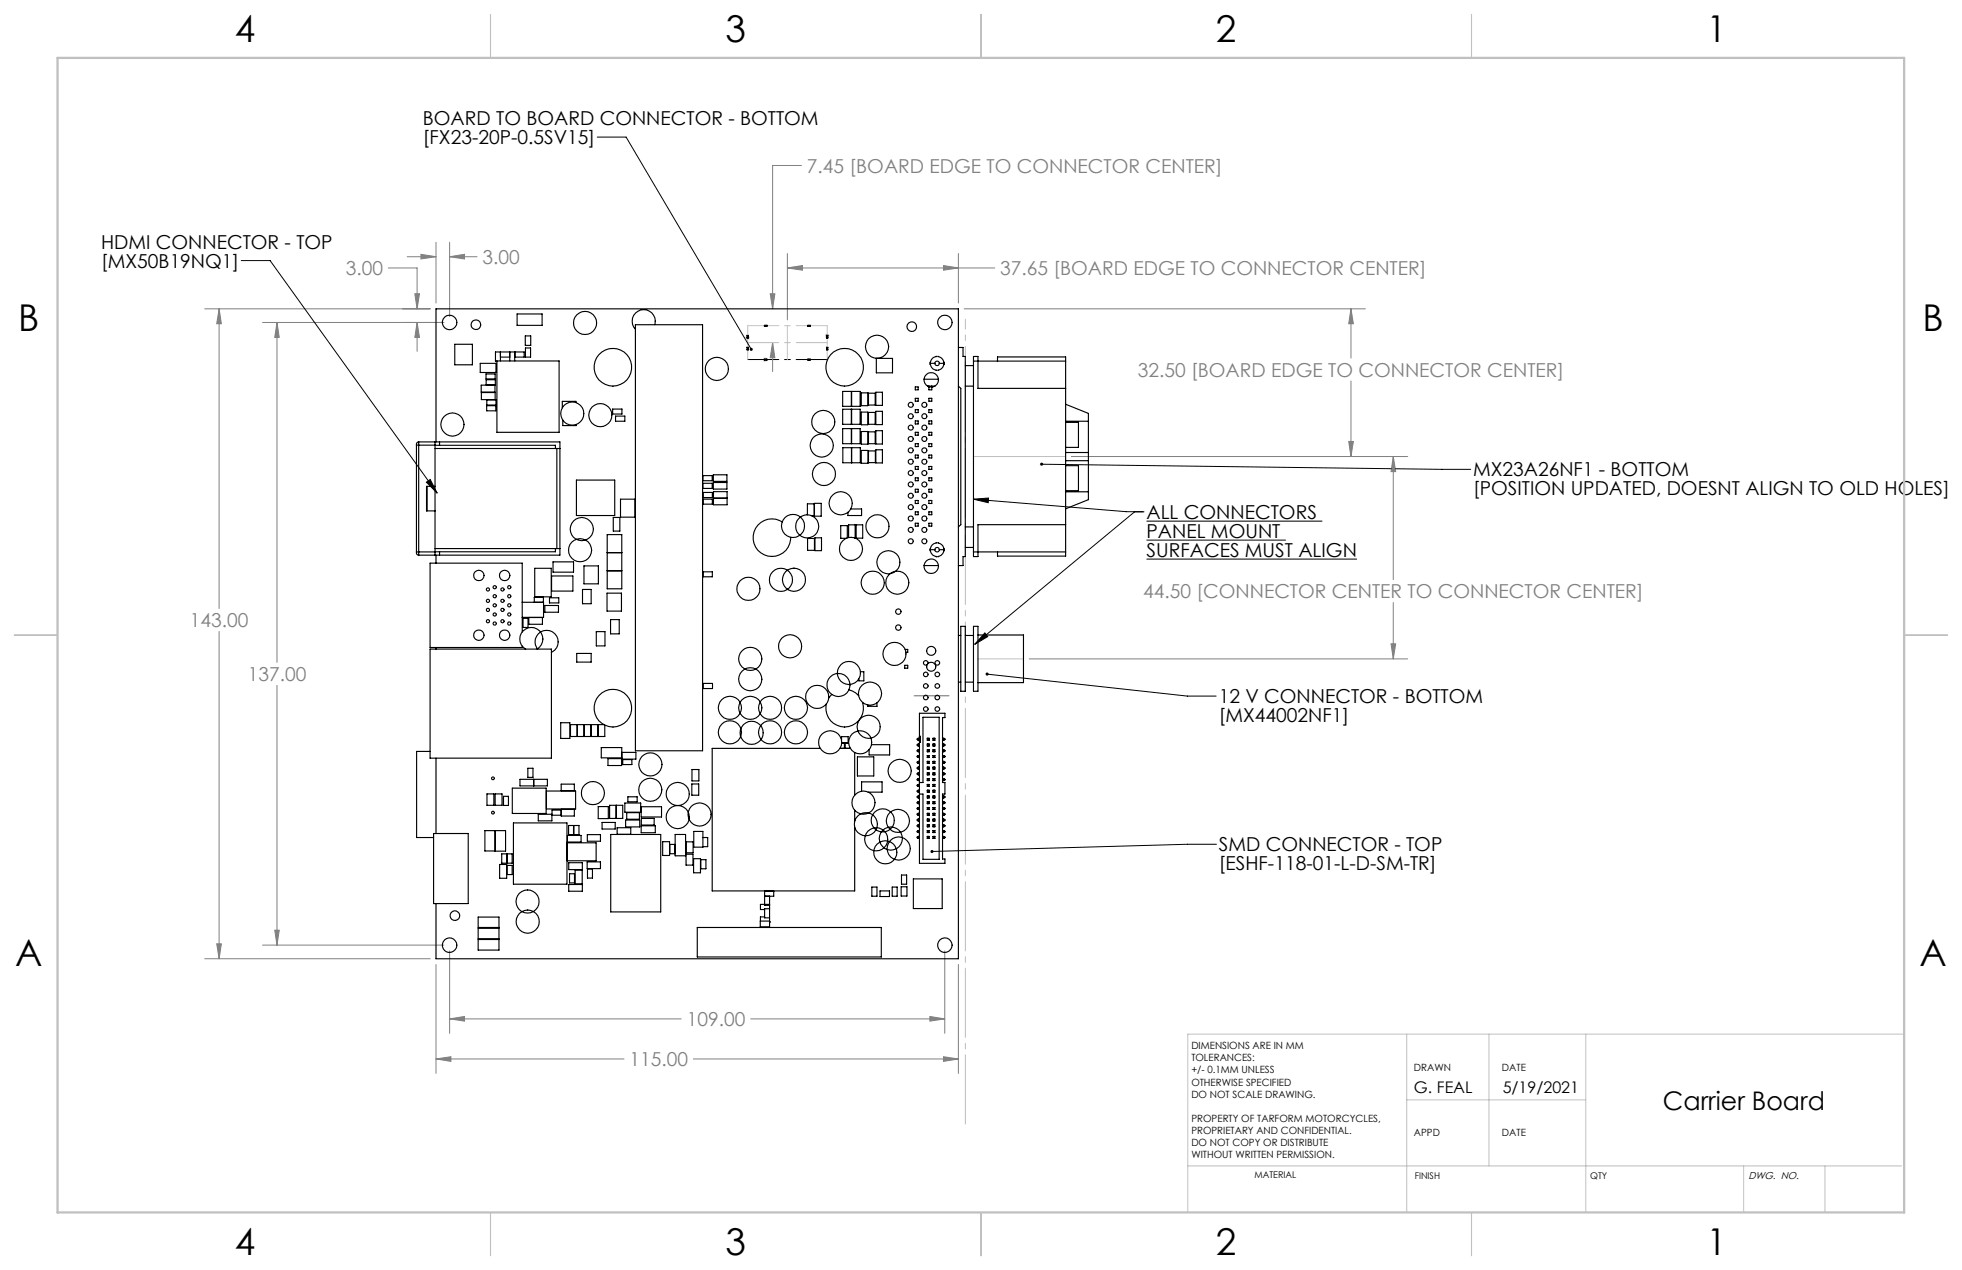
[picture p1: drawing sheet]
<svg xmlns="http://www.w3.org/2000/svg" width="432mm" height="279mm" viewBox="0 0 432 279" stroke-linecap="round" stroke-linejoin="round" font-family="sans-serif">
<g fill="none" stroke="#000" stroke-width=".22">
<path d="M131.4 30.2h6.4l27.5 46.7M53.1 57.3h6.3l36.8 51.2M93.8 106.1l.9-.6 1.5 3zM214.2 109.8l33.7 2.8h3.7M214.2 109.8l3.4-.2-.1 1zM229.2 102.1l94.5 1.2M251.8 112.6h-2.1l-35.2 29.1M252.3 114.7h38.7M252.3 118.8h30.7M216.7 139.2l.7 .9-2.9 1.6zM252.3 123h46.3M217.2 148.3l44.1 4.8h6.4"/>
<path d="M267.7 185.7h-6.3l-56.3 1.6"/>
</g>
<g fill="none" stroke="#808080" stroke-width=".22">
<path d="M176.4 36.4h-6.4v31.5M85.4 58.9h6.4v9M89.6 56.5h6.4M92.6 56l3.4 .5-3.4 .5zM96 53.3v13.4M99 53.3v16.4M99 56.5h6M99 56.5l3.2-.5v1zM173.3 58.9l3.3-.5v1zM173.3 55.8v14.6M173.3 58.9h45.6M207.6 58.4l3.3 .5-3.3 .5z"/>
<path d="M210.9 55.8v10.9M45 67.9h49.7M48.2 67.9l.5 3.3h-1zM48.2 67.9v66M57.8 70.9h39.9M61 70.9l.5 3.3h-1zM61 70.9v74.8M91.3 64.6h1l-.5 3.3zM91.8 70.9v6.4M91.8 70.9l.5 3.3h-1zM169.5 64.6h1l-.5 3.3zM170 75.4l.5 3.3h-1z"/>
<path d="M170 75.4v6.3M212.2 67.9h88.3M297.3 67.9l.6 3.3h-1.1zM297.3 67.9v10.9M296.8 97.1h1.1l-.6 3.3zM297.3 83.8v16.6M235.8 100.4h74M306.6 100.4l.6 3.4h-1.1zM306.6 100.4v27.1M48.2 138.9v72M306.6 132.6v12.4M61 150.8v57.1"/>
<path d="M226.5 145h83.3M306.1 141.6h1.1l-.6 3.4zM45 210.9h49.7M47.7 207.6h1l-.5 3.3zM57.8 207.9h39.9M60.5 204.6h1l-.5 3.3zM96 212.2v23.9M99 209.2v18.1M207.9 209.2v18.1M210.9 212.2v23.9M96 233h41.3M96 233l3.2-.5v1z"/>
<path d="M99 224.2h50.9M99 224.2l3.2-.6v1zM152.6 233h58.3M165.2 224.2h42.7M204.6 223.6l3.3 .6-3.3 .4zM207.6 232.5l3.3 .5-3.3 .5z"/>
</g>
<g fill="none" stroke="#c0c0c0" stroke-width=".22">
<path d="M164 74.3h1M164.2 73.9l.7 .7M164.5 73.8v1M164.9 73.9l-.7 .7M167.9 79.1h.9M168 78.8l.7 .7M168.3 78.6v1M168.7 78.8l-.7 .7M173.3 71.6v7.5M181.5 73.9h1M181.7 73.5l.7 .8M182 73.4v1"/>
<path d="M182.4 73.5l-.7 .8M214.2 100.4h20.3M215.2 145h10M309.6 227.5v39.2M327.7 227.5v29M349 227.5v39.2M419.1 227.5h-157.7v39.2M261.4 256.5h157.1M309.6 242h39.4M383.8 256.5v10.2M401.6 256.5v10.2"/>
</g>
<path d="M164.6 79.1h17.5" fill="none" stroke="#000" stroke-width=".22" stroke-dasharray="15.2 1.3 1.3 1.3" stroke-dashoffset="8.4"/>
<path d="M168.4 71.6h.4" fill="none" stroke="#c0c0c0" stroke-width=".22" stroke-dasharray="15.2 1.3 1.3 1.3"/>
<path d="M212.5 78.4v-8.2" fill="none" stroke="#c0c0c0" stroke-width=".22" stroke-dasharray="15.2 1.3 1.3 1.3" stroke-dashoffset="13"/>
<path d="M164.6 75.4h17.5M182.1 71.6h-17.5" fill="none" stroke="#c0c0c0" stroke-width=".22" stroke-dasharray="15.2 1.3 1.3 1.3" stroke-dashoffset="8.4"/>
<path d="M164.6 71.6v7.5M182.1 79.1v-7.5" fill="none" stroke="#c0c0c0" stroke-width=".22" stroke-dasharray="15.2 1.3 1.3 1.3" stroke-dashoffset="13.4"/>
<path d="M212.5 78.4v170.1" fill="none" stroke="#c0c0c0" stroke-width=".22" stroke-dasharray="15.2 1.3 1.3 1.3" stroke-dashoffset="-1.2"/>
<path d="M108 3.2v9.5M215.9 3.2v9.5M323.8 3.2v9.5M3.1 139.7h9.6M419.1 139.7h9.5M108 266.7v9.6M215.9 266.7v9.6M323.8 266.7v9.6" fill="none" stroke="#c0c0c0" stroke-width=".25"/>
<path d="M12.7 12.7h406.4v254h-406.4z" fill="none" stroke="#c0c0c0" stroke-width=".5"/>
<path d="M201.2 153.1h7.6" fill="none" stroke="#808080" stroke-width=".25"/>
<g fill="#808080">
<path d="M170 75.4l.5 3.3h-1zM169.5 64.6h1l-.5 3.3zM296.8 97.1h1.1l-.6 3.3zM297.3 67.9l.6 3.3h-1.1zM306.6 100.4l.6 3.4h-1.1zM306.1 141.6h1.1l-.6 3.4zM173.3 58.9l3.3-.5v1zM207.6 58.4l3.3 .5-3.3 .5z"/>
<path d="M48.2 67.9l.5 3.3h-1zM47.7 207.6h1l-.5 3.3zM207.6 232.5l3.3 .5-3.3 .5zM96 233l3.2-.5v1zM99 224.2l3.2-.6v1zM204.6 223.6l3.3 .6-3.3 .4zM60.5 204.6h1l-.5 3.3zM61 70.9l.5 3.3h-1zM91.8 70.9l.5 3.3h-1zM91.3 64.6h1l-.5 3.3zM99 56.5l3.2-.5v1zM92.6 56l3.4 .5-3.4 .5z"/>
</g>
<g fill="#000">
<path d="M216.7 139.2l.7 .9-2.9 1.6z"/>
<path d="M229 101.9l-.1 .2h.3h-.3a.34 .34 0 0 0 .4 .4 .34 .34 0 0 0 .2-.5 .34 .34 0 0 0-.5-.1zM217 148.1l-.1 .2h.3h-.3a.35 .35 0 0 0 .5 .3 .35 .35 0 0 0 .1-.6 .35 .35 0 0 0-.5 .1zM204.9 187.1l-.1 .3 .3-.1-.3 .1a.33 .33 0 0 0 .4 .2 .33 .33 0 0 0 .2-.5 .33 .33 0 0 0-.5 0zM165.1 76.6l-.1 .3a.35 .35 0 0 0 .5 .3l-.2-.3 .2 .3 .2-.4a.32 .32 0 0 0-.6-.2zM93.8 106.1l.9-.6 1.5 3zM214.2 109.8l3.4-.2-.1 1z"/>
</g>
<g fill="none" stroke="#000" stroke-width=".25">
<path d="M100.1 75.7h3.9v4.6h-3.9zM105.7 79.9h3.4v2.1h-3.4zM109.4 79.4h13.6v15.7h-13.6zM110.1 77.4v2M110.1 78.6h2.1M112.2 77.4v2M113.3 79.4v-2h-4.3v2.1h.4M113.3 77.4h2.1v1.2h-2.1zM113.8 69.1h5.5v2.5h-5.5zM115.6 73.9h1.2v2.1h-1.2zM115.6 76.6h1.2v2h-1.2zM139.8 71.4h14.8v93.8h-14.8z"/>
<path d="M144.1 71.4a2.55 2.55 0 0 0-3-3.2 2.55 2.55 0 0 0-1.3 4.2M164.4 76.9h.3M164.4 76.5h.3M164.4 73.7v.7M164.4 76.3v.7M164.4 74.3h.3M164.4 73.9h.3M164.7 73.7v.7M164.7 76.3v.7M168.2 79.2h.7M168.2 79h.7M168.2 71.6h.7"/>
<path d="M168.2 71.8h.7M168.3 71.6v.2M168.3 79v.2M168.7 71.6v.2M168.7 79v.2M177.7 79.2h.7M177.7 79h.7M177.7 71.6h.7M177.7 71.8h.7M177.8 71.6v.2M177.8 79v.2M178.3 71.6v.2"/>
<path d="M178.3 79v.2M181.9 76.9h.3M181.9 73.7v.7M181.9 76.3v.7M181.9 76.5h.3M181.9 74.3h.3M181.9 73.9h.3M182.2 73.7v.7M182.2 76.3v.7M192.9 78.8h3.5v3.2h-3.5zM204.6 79.9h1.1M205.7 79.9a.49 .49 0 0 0 .5 .5 .49 .49 0 0 0 .5-.5"/>
<path d="M205.7 79.9a.49 .49 0 0 1 .5-.5 .49 .49 0 0 1 .5 .5M206.1 78.4a2.02 2.02 0 0 0-1.5 1.3M206.4 78.4a2.06 2.06 0 0 1 1.4 1.3h.1M206.7 79.9h1.2M210.9 76.4h1v2h.5v44h-.5v2h-1M214.2 79.4v-1h1v7h19.3M214.2 79.4v42M214.2 79.4h20.3M219.5 79.4v-.9h15v.9M234.5 79.4v6M91.7 97.9h.4M91.7 97.9v23.5"/>
<path d="M92.1 97.2v.7M92.1 97.2l-.3 .2-.1 .5M92.1 97.9h3.6M92.1 97.2h31.1v24.9h-31.1M92.1 97.9v23.5M95.7 97.2v.7M95.7 98h26.5v.7M95.7 97.9v23.5M95.7 98.7h26.9M96 97.2v-29.3h114.9v143h-114.9v-12.1M96.7 97.2v.8M105.9 84.7h3v1.6h-3z"/>
<path d="M105.9 86.4h3.1v1.5h-3.1zM107 82.3h2v1.1h-2zM107 83.5h2v1.1h-2zM107.1 89.3h2v1.1h-2zM107.1 88h2v1.1h-2zM122.6 98.7h.6M122.6 98.7v22M123.9 92.4v1.2h3v-.2M126.8 88.5v-.2h-3v1.4M134.8 90h2.1v1.1h-2.1zM135.5 91.5h2v1.2h-2zM185.5 94.3h1.9v3.3h-1.9z"/>
<path d="M185.5 86.1h1.9v3.3h-1.9zM185.5 90h1.9v3.3h-1.9zM185.5 98.5h3.8v3.3h-3.8zM187.4 98.5v3.3M187.4 94.3h1.9v3.3h-1.9zM187.4 86.1h1.9v3.3h-1.9zM187.4 90h1.9v3.3h-1.9zM189.5 86.4h1.5v2.9h-1.5zM189.5 90.7h1.5v2.8h-1.5zM189.5 94.9h1.5v2.8h-1.5zM189.5 99.1h1.5v2.8h-1.5zM191.1 95h1.5v2.6h-1.5z"/>
<path d="M191.1 90.7h1.5v2.6h-1.5zM191.1 99.2h1.6v2.6h-1.6zM191.1 86.5h1.5v2.6h-1.5zM192.8 86.3h1.4v2.9h-1.4zM192.8 90.5h1.4v2.9h-1.4zM192.8 94.8h1.4v2.9h-1.4zM192.8 99h1.4v2.8h-1.4zM201.4 85.1h.7v.7h-.7zM201.4 87.6h.7v.7h-.7zM201.4 90.1h.7v.7h-.7zM201.4 92.6h.7v.7h-.7zM201.4 95.1h.7v.6h-.7z"/>
<path d="M201.4 97.6h.7v.6h-.7zM203.3 83.4h3.3M204.1 84.9h1M204.4 84.9v.9h.7v-.9M204.4 87.6h.7v.7h-.7zM204.4 90.1h.7v.7h-.7zM204.4 92.6h.7v.7h-.7zM204.4 95.1h.7v.6h-.7zM204.4 97.6h.7v.6h-.7zM204.4 85.1h.7M204.5 85.1a1.59 1.59 0 0 1-.9-2.5 1.59 1.59 0 0 1 2.7 .2 1.59 1.59 0 0 1-1.2 2.4M204.6 80.2h.1a2.02 2.02 0 0 0 1.4 1.3"/>
<path d="M205.1 84.9h.7M207.9 80.2h-.1a2.22 2.22 0 0 1-1.4 1.3M210.9 84.9l.6 .5v30l-.6 .5M212.4 84.9h1.8M212.4 80.4h1.8M234.5 85.4v30M234.5 88.9l5 2v19l-5 2M234.5 92.7h5M234.5 99.6h5M234.5 92.9h2.8v5.5h-2.8M94 107v5.4M95.7 107h-1.8v5.4h1.8"/>
<path d="M126.9 105.6h8.4v7.8h-8.4zM133.6 117.6h3.2v11.9h-3.2zM135 113.8h1.4v3h-1.4zM136.6 109.8h3.1v4h-3.1zM154.7 104.6h2v1.2h-2zM154.7 106.3h2v1.2h-2zM154.8 109.8h2v1.1h-2zM154.8 108.3h2v1.2h-2zM157 106.2h3v1.4h-3zM157 104.5h3v1.4h-3zM157 108.2h3v2.9h-3zM157 109.6h3"/>
<path d="M172.2 114.8a4.1 4.1 0 0 0-6.2 2 4.1 4.1 0 0 0 3.1 5.6 4.1 4.1 0 0 0 4.9-4.2M177.7 113.2v-2.4h1.5v2.7h-.6M177.7 118.5h1.5v2.6h-1.5zM179.2 110.7h1.5v2.9h-1.5zM179.4 118.3h1.4v2.8h-1.4zM186.5 118.3v-2.7h-1.5v2.8h1.3M186.8 118.3v-2.8h1.4v2.9M187.2 112h2.4v1.4h-3v-.7M188.4 115.5h1.5v2.9h-1.5zM201.4 100.1h.7v.7h-.7zM201.4 102.6h.7v.7h-.7zM201.4 105.1h.7v.7h-.7z"/>
<path d="M201.4 107.6h.7v.7h-.7zM201.4 110.1h.7v.7h-.7zM201.4 112.6h.7v.6h-.7zM201.4 115.1h.7v.6h-.7zM204.4 100.1h.7v.7h-.7zM204.4 102.6h.7v.7h-.7zM204.4 105.1h.7v.7h-.7zM204.4 107.6h.7v.7h-.7zM204.4 110.1h.7v.7h-.7zM204.4 112.6h.7v.6h-.7zM204.4 115.1h.7v.6h-.7zM206.1 119.3v.1a1.98 1.98 0 0 0-1.5 1.4"/>
<path d="M206.4 119.3v.1a1.89 1.89 0 0 1 1.4 1.4h.1M212.4 115.9h1.8M234.5 115.4v6M234.5 115.4h-19.3v7h-1v-1M234.5 108.2h5M234.5 101.4h5M234.5 102.4h2.8v5.6h-2.8M91.7 121.4v.5l.4 .2M91.7 121.4h.4M92.1 121.4v.7M92.1 121.4h3.6M95.7 121.4v.7"/>
<path d="M95.7 120.7h26.9M96 122.1v1.8M96.7 121.4v.7M114.9 139v-15.1h-20.2v18.6h20.2v-.3M114.9 132.5h4.7M115.1 136h1.1v2h-1.1zM116.4 135.9v1.4h3v-1.4M117.6 132.5v-1.1h2v4.4h-4.7M117.7 125h3.6v6.3h-3.6zM119.9 133.2h3v1.5h-3zM120.9 131.5h2.1v1.1h-2.1zM121.4 126.7h4.7v3.3h-4.7z"/>
<path d="M121.7 123.6h4.5v2.3h-4.5zM122.2 120.7v.7h-26.5M122.6 120.7h.6M128.2 129.7h1.9v3.1h-1.9zM128.5 124.5h3.2v3.9h-3.2zM131.2 139h1.9v3.1h-1.9zM133.6 130.5h3.2v3.9h-3.2zM133.6 125.6h3.2M133.6 121.6h3.2M134.4 136.3h1.9v3.2h-1.9zM154.8 125.8h2v1.1h-2zM203.3 124.4h3.3"/>
<path d="M204.6 120.9h1.1M204.6 121.1h.1a2.02 2.02 0 0 0 1.4 1.4v.1M205.7 120.9a.49 .49 0 0 1 .5-.5 .49 .49 0 0 1 .5 .5M205.7 120.9a.49 .49 0 0 0 .5 .5 .49 .49 0 0 0 .5-.5M206.7 120.9h1.2M207.9 121.1h-.1a2.06 2.06 0 0 1-1.4 1.4v.1M210.9 139.8h.6M211.5 137.8h.9v14.3h-.9zM212.4 139.8h1.8M212.4 120.4h1.8M214.2 137.8h1v14.3h-1zM214.2 121.4h20.3"/>
<path d="M215.2 139.7h10v10.5h-10M219.5 121.4v.9h15v-.9M94.7 142.8h26.7v24h-26.7zM96 142.5v.3M115.7 142.8a2.55 2.55 0 0 1-.7-3.8 2.55 2.55 0 0 1 3.9 0 2.55 2.55 0 0 1-.7 3.8M118.3 142.8a2.54 2.54 0 0 1 .6-3.7 2.54 2.54 0 0 1 3.6 .8 2.54 2.54 0 0 1-1.1 3.6M123.4 159h2v3.5h-2zM125.6 159.4h1.4v2.6h-1.4zM126.9 143.8h3.2v1.9h-3.2zM127.1 159.4h1.4v2.6h-1.4zM128.6 159.4h1.4v2.6h-1.4zM130.1 159.4h1.5v2.6h-1.5z"/>
<path d="M132.9 159.4h-1.2v2.6h1.4v-2.5M154.8 150.4h2v1.1h-2zM183.1 152.8l-.7 .8M186.8 151.8a4.2 4.2 0 0 1 2.2 1.2M189.4 147.8h.7v2h-1.1v-.4M189.8 154.6a4.1 4.1 0 0 1-3.7 5.3 4.1 4.1 0 0 1-4.2-5M193 154.6v.8h-2v-.3M199.1 146.4h.7v.6h-.7zM199.2 142.9h.6v.6h-.4M202.4 156.9h5.6v1h-.6v14.3h.6v2.5h-.6v14.3h.6v.9h-5.6zM204.2 146a.5 .5 0 0 0-.5-.7 .5 .5 0 0 0-.4 .7 .5 .5 0 0 0 .7 .2M210.9 150.1h.6"/>
<path d="M212.4 150.1h1.8M94.7 165.3h-3v19h3.7M96 166.8v16.6M107.2 174.7h1.5v2.5h-1.5zM109 174.7h1.5v2.5h-1.5zM110.8 175.2h1.1v2h-1.1zM112.7 173.4h7.5v5.6h-7.5zM114.4 171.4h6.1v1.5h-6.1zM116.2 169h1.1v2h-1.1zM117.4 171.4v1.5M117.5 171.4v1.5M120.3 174h6.4v4h-6.4z"/>
<path d="M121.5 179.4h2M123.5 172.5h2.9v1.5h-2.9zM123.5 178.2h-2v2.4h-3v-1.5h3M123.5 178h2.9v1.5h-2.9zM131.7 177.4h2.2v2.7h-2.2zM133.8 166.9h3v1.5h-3zM134.2 177.2h2.9v2.9h-2.9zM135.6 177.2v2.9M136.8 165.5h3.1v1.5h-3.1v-2.5h-4.5v2.2h4.5M137.1 167.1h2v1.1h-2zM137.5 176.7h3.5v2h-3.5zM137.9 178.8h2.8v1.4h-2.8z"/>
<path d="M138.2 175.3h2v1.1h-2zM141.1 177.5h4.5v2.2h-4.5zM152.3 172.5h1.5v2.4h-1.5zM152.3 169.3h1.5v2.5h-1.5zM180.6 164.6h-23.9v31.4h31.4v-14M184.9 164.6h2.2M185.2 162.8v-.7h1.5v1.3h-1.5M185.2 163.5h1.6M185.8 163.5v1.1M186 163.5v1.1M188.1 165.6v9.3M188.1 178.2v2.5"/>
<path d="M188.7 166.5h3.6v4.2h-3.6zM189.6 174.1v-2.1h4.5v2.3h-3M191.8 163.8h4v2.3h-4.5v-1.2M202.1 167.9h.3M202.1 175.5h.3M202.1 164.1h.3M202.1 176.4h.3M202.1 175.1h.3M202.1 166.7h.3M202.1 176.8h.3M202.1 172.6h.3M202.1 165h.3"/>
<path d="M202.1 174.3h.3M202.1 171.7h.3M202.1 173h.3M202.1 177.7h.3M202.1 179.4h.3M202.1 178.9h.3M202.1 167.5h.3M202.1 166.2h.3M202.1 168.8h.3M202.1 169.2h.3M202.1 170.5h.3M202.1 165.4h.3"/>
<path d="M202.1 178.1h.3M202.1 170h.3M202.1 173.8h.3M202.1 171.3h.3M202.1 162.4h.3M202.1 163.7h.3M202.1 162.8h.3M202.1 162.4v.4M202.1 163.7v.4M202.1 165v.4M202.1 166.2v.5M202.1 167.5v.4"/>
<path d="M202.1 168.8v.4M202.1 170v.5M202.1 171.3v.4M202.1 172.6v.4M202.1 173.8v.5M202.1 175.1v.4M202.1 176.4v.4M202.1 177.7v.4M202.1 178.9v.5M202.1 162.4l-.2 .2 .2 .2M202.1 163.7l-.2 .1 .2 .3M202.1 165l-.2 .1 .2 .3"/>
<path d="M202.1 166.2l-.2 .2 .2 .3M202.1 167.5l-.2 .1 .2 .3M202.1 168.8l-.2 .1 .2 .3M202.1 170l-.2 .2 .2 .3M202.1 171.3l-.2 .1 .2 .3M202.1 172.6l-.2 .1 .2 .3M202.1 173.8l-.2 .2 .2 .3M202.1 175.1l-.2 .2 .2 .2M202.1 176.4l-.2 .1 .2 .3M202.1 177.7l-.2 .1 .2 .3M202.1 178.9l-.2 .2 .2 .3M202.4 162.6h.1"/>
<path d="M202.4 162.1v1.1M202.4 162h.1v1.3h-.1M202.4 172.2h.7v-14.4h3.6v31.3h-3.6v-14.4h-.7M204.1 167.9h.4M204.1 162.4v.4M204.1 163.7v.4M204.1 165v.4M204.1 166.2v.5M204.1 167.5v.4M204.1 168.8v.4M204.1 170v.5M204.1 171.3v.4"/>
<path d="M204.1 172.6v.4M204.1 173.8v.5M204.1 175.1v.4M204.1 176.4v.4M204.1 177.7v.4M204.1 178.9v.5M204.1 173.8l.1 .2M204.1 175.5h.4M204.1 168.8l.1 .1M204.1 175.1l.1 .2M204.1 164.1h.4M204.1 176.4h.4"/>
<path d="M204.1 175.1h.4M204.1 166.7h.4M204.1 176.4l.1 .1M204.1 176.8h.4M204.1 163.7l.1 .1M204.1 172.6h.4M204.1 165h.4M204.1 172.6l.1 .1M204.1 174.3h.4M204.1 171.7h.4M204.1 167.5l.1 .1M204.1 173h.4"/>
<path d="M204.1 177.7h.4M204.1 179.4h.4M204.1 178.9h.4M204.1 167.5h.4M204.1 166.2l.1 .2M204.1 166.2h.4M204.1 178.9l.1 .2M204.1 168.8h.4M204.1 169.2h.4M204.1 165l.1 .1M204.1 170.5h.4M204.1 165.4h.4"/>
<path d="M204.1 177.7l.1 .1M204.1 170l.1 .2M204.1 178.1h.4M204.1 171.3l.1 .1M204.1 170h.4M204.1 173.8h.4M204.1 171.3h.4M204.1 162.4h.4M204.1 162.4l.1 .2M204.1 163.7h.4M204.1 162.8h.4M204.2 167.8l-.1 .1"/>
<path d="M204.2 167.8h.1M204.2 174.1l-.1 .2M204.2 162.6v.1M204.2 163.8v.2M204.2 165.1v.1M204.2 166.4v.1M204.2 167.6v.2M204.2 168.9v.2M204.2 170.2v.1M204.2 171.4v.2M204.2 172.7v.2M204.2 174v.1"/>
<path d="M204.2 175.3v.1M204.2 176.5v.2M204.2 177.8v.1M204.2 179.1v.1M204.2 175.4h.1M204.2 174.1h.1M204.2 174h.1M204.2 177.9h.1M204.2 177.8h.1M204.2 169.1l-.1 .1M204.2 175.4l-.1 .1M204.2 176.7h.1"/>
<path d="M204.2 176.5h.1M204.2 164l-.1 .1M204.2 164h.1M204.2 175.3h.1M204.2 166.5l-.1 .2M204.2 166.5h.1M204.2 163.8h.1M204.2 169.1h.1M204.2 168.9h.1M204.2 166.4h.1M204.2 167.6h.1M204.2 176.7l-.1 .1"/>
<path d="M204.2 172.7h.1M204.2 165.1h.1M204.2 165.2h.1M204.2 170.3h.1M204.2 170.2h.1M204.2 172.9l-.1 .1M204.2 179.2h.1M204.2 179.1h.1M204.2 171.6h.1M204.2 172.9h.1M204.2 171.4h.1M204.2 179.2l-.1 .2"/>
<path d="M204.2 165.2l-.1 .2M204.2 170.3l-.1 .2M204.2 177.9l-.1 .2M204.2 171.6l-.1 .1M204.2 162.6h.1M204.2 162.7l-.1 .1M204.2 162.7h.1M204.3 167.8l.2 .1M204.3 179.2l.2 .2M204.3 174.1l.2 .2M204.3 165.2l.2 .2M204.3 162.6v.1"/>
<path d="M204.3 163.8v.2M204.3 165.1v.1M204.3 166.4v.1M204.3 167.6v.2M204.3 168.9v.2M204.3 170.2v.1M204.3 171.4v.2M204.3 172.7v.2M204.3 174v.1M204.3 175.3v.1M204.3 176.5v.2M204.3 177.8v.1"/>
<path d="M204.3 179.1v.1M204.3 176.7l.2 .1M204.3 164l.2 .1M204.3 166.5l.2 .2M204.3 169.1l.2 .1M204.3 170.3l.2 .2M204.3 175.4l.2 .1M204.3 172.9l.2 .1M204.3 171.6l.2 .1M204.3 177.9l.2 .2M204.3 162.7l.2 .1M204.5 165l-.2 .1"/>
<path d="M204.5 162.4v.4M204.5 163.7v.4M204.5 165v.4M204.5 166.2v.5M204.5 167.5v.4M204.5 168.8v.4M204.5 170v.5M204.5 171.3v.4M204.5 172.6v.4M204.5 173.8v.5M204.5 175.1v.4M204.5 176.4v.4"/>
<path d="M204.5 177.7v.4M204.5 178.9v.5M204.5 178.9l-.2 .2M204.5 177.7l-.2 .1M204.5 176.4l-.2 .1M204.5 173.8l-.2 .2M204.5 166.2l-.2 .2M204.5 168.8l-.2 .1M204.5 172.6l-.2 .1M204.5 171.3l-.2 .1M204.5 175.1l-.2 .2M204.5 167.5l-.2 .1"/>
<path d="M204.5 170l-.2 .2M204.5 163.7l-.2 .1M204.5 162.4l-.2 .2M205.4 167.9h.3M205.4 175.5h.3M205.4 162.4v.4M205.4 163.7v.4M205.4 165v.4M205.4 166.2v.5M205.4 167.5v.4M205.4 168.8v.4M205.4 170v.5"/>
<path d="M205.4 171.3v.4M205.4 172.6v.4M205.4 173.8v.5M205.4 175.1v.4M205.4 176.4v.4M205.4 177.7v.4M205.4 178.9v.5M205.4 175.1l.1 .2M205.4 171.3l.1 .1M205.4 172.6l.1 .1M205.4 173.8l.1 .2M205.4 164.1h.3"/>
<path d="M205.4 176.4l.1 .1M205.4 176.4h.3M205.4 163.7l.1 .1M205.4 175.1h.3M205.4 170l.1 .2M205.4 178.9l.1 .2M205.4 166.7h.3M205.4 165l.1 .1M205.4 176.8h.3M205.4 172.6h.3M205.4 165h.3M205.4 177.7l.1 .1"/>
<path d="M205.4 174.3h.3M205.4 171.7h.3M205.4 168.8l.1 .1M205.4 167.5l.1 .1M205.4 173h.3M205.4 177.7h.3M205.4 179.4h.3M205.4 178.9h.3M205.4 167.5h.3M205.4 166.2h.3M205.4 168.8h.3M205.4 169.2h.3"/>
<path d="M205.4 170.5h.3M205.4 165.4h.3M205.4 166.2l.1 .2M205.4 178.1h.3M205.4 170h.3M205.4 173.8h.3M205.4 171.3h.3M205.4 162.4l.1 .2M205.4 162.4h.3M205.4 163.7h.3M205.4 162.8h.3M205.5 167.8h.1"/>
<path d="M205.5 175.4l-.1 .1M205.5 175.4h.1M205.5 174.1h.1M205.5 174h.1M205.5 162.6v.1M205.5 163.8v.2M205.5 165.1v.1M205.5 166.4v.1M205.5 167.6v.2M205.5 168.9v.2M205.5 170.2v.1M205.5 171.4v.2"/>
<path d="M205.5 172.7v.2M205.5 174v.1M205.5 175.3v.1M205.5 176.5v.2M205.5 177.8v.1M205.5 179.1v.1M205.5 177.9h.1M205.5 177.8h.1M205.5 176.7h.1M205.5 176.5h.1M205.5 171.6l-.1 .1M205.5 172.9l-.1 .1"/>
<path d="M205.5 174.1l-.1 .2M205.5 164h.1M205.5 175.3h.1M205.5 164l-.1 .1M205.5 170.3l-.1 .2M205.5 179.2l-.1 .2M205.5 166.5h.1M205.5 163.8h.1M205.5 169.1h.1M205.5 168.9h.1M205.5 166.4h.1M205.5 167.6h.1"/>
<path d="M205.5 165.2l-.1 .2M205.5 172.7h.1M205.5 165.1h.1M205.5 177.9l-.1 .2M205.5 165.2h.1M205.5 170.3h.1M205.5 170.2h.1M205.5 179.2h.1M205.5 179.1h.1M205.5 171.6h.1M205.5 169.1l-.1 .1M205.5 167.8l-.1 .1"/>
<path d="M205.5 172.9h.1M205.5 176.7l-.1 .1M205.5 171.4h.1M205.5 166.5l-.1 .2M205.5 162.6h.1M205.5 162.7l-.1 .1M205.5 162.7h.1M205.6 169.1l.1 .1M205.6 175.4l.1 .1M205.6 166.5l.1 .2M205.6 177.9l.1 .2M205.6 162.6v.1"/>
<path d="M205.6 163.8v.2M205.6 165.1v.1M205.6 166.4v.1M205.6 167.6v.2M205.6 168.9v.2M205.6 170.2v.1M205.6 171.4v.2M205.6 172.7v.2M205.6 174v.1M205.6 175.3v.1M205.6 176.5v.2M205.6 177.8v.1"/>
<path d="M205.6 179.1v.1M205.6 165.2l.1 .2M205.6 167.8l.1 .1M205.6 170.3l.1 .2M205.6 171.6l.1 .1M205.6 176.7l.1 .1M205.6 174.1l.1 .2M205.6 172.9l.1 .1M205.6 179.2l.1 .2M205.6 164l.1 .1M205.6 162.7l.1 .1M205.7 163.7l-.1 .1"/>
<path d="M205.7 177.7l-.1 .1M205.7 162.4v.4M205.7 163.7v.4M205.7 165v.4M205.7 166.2v.5M205.7 167.5v.4M205.7 168.8v.4M205.7 170v.5M205.7 171.3v.4M205.7 172.6v.4M205.7 173.8v.5M205.7 175.1v.4"/>
<path d="M205.7 176.4v.4M205.7 177.7v.4M205.7 178.9v.5M205.7 176.4l-.1 .1M205.7 175.1l-.1 .2M205.7 172.6l-.1 .1M205.7 165l-.1 .1M205.7 178.9l-.1 .2M205.7 167.5l-.1 .1M205.7 171.3l-.1 .1M205.7 170l-.1 .2M205.7 173.8l-.1 .2"/>
<path d="M205.7 166.2l-.1 .2M205.7 168.8l-.1 .1M205.7 162.4l-.1 .2M207.4 167.9h.3M207.4 175.5h.3M207.4 164.1h.3M207.4 176.4h.3M207.4 175.1h.3M207.4 166.7h.3M207.4 176.8h.3M207.4 165h.3M207.4 171.7h.3"/>
<path d="M207.4 177.7h.3M207.4 179.4h.3M207.4 178.9h.3M207.4 167.5h.3M207.4 166.2h.3M207.4 168.8h.3M207.4 169.2h.3M207.4 170.5h.3M207.4 165.4h.3M207.4 178.1h.3M207.4 170h.3M207.4 171.3h.3"/>
<path d="M207.4 162.4h.3M207.4 163.7h.3M207.4 162.8h.3M207.7 162.4v.4M207.7 163.7v.4M207.7 165v.4M207.7 166.2v.5M207.7 167.5v.4M207.7 168.8v.4M207.7 170v.5M207.7 171.3v.4M207.7 175.1v.4"/>
<path d="M207.7 176.4v.4M207.7 177.7v.4M207.7 178.9v.5M207.7 162.4l.3 .2-.3 .2M207.7 163.7l.3 .1-.3 .3M207.7 165l.3 .1-.3 .3M207.7 166.2l.3 .2-.3 .3M207.7 167.5l.3 .1-.3 .3M207.7 168.8l.3 .1-.3 .3M207.7 170l.3 .2-.3 .3M207.7 171.3l.3 .1-.3 .3M207.7 175.1l.3 .2-.3 .2"/>
<path d="M207.7 176.4l.3 .1-.3 .3M207.7 177.7l.3 .1-.3 .3M207.7 178.9l.3 .2-.3 .3M95.4 183.4h7.6v15.4h-7.6zM106.7 182.7h2.2v4.5h-2.2zM109 182.7h2.3v4.6h-2.3zM110 190.2h1.5v3h-1.5zM110.4 187.9h2.3v2h-2.3zM111.5 187.9v2M111.6 190.4h1.1v2h-1.1zM111.6 187.9v2M113 181h11.8v13.5h-11.8z"/>
<path d="M124.8 185.4h6.4v4h-6.4M124.9 183.8h3v1.4h-3zM125.1 181.6h1.1v2h-1.1zM125.2 189.8h3v1.5h-3zM125.2 194.6h3v1.5h-3zM125.3 192.2h1.1v2h-1.1zM126.3 181.6h1.1v2h-1.1zM126.6 191.4h1.5v3.1h-1.5zM129.2 189.6h3v1.5h-3zM129.3 183.6h2.9v1.5h-2.9zM129.3 191.2h1.1v2h-1.1zM132.5 180.9h2.9v1.5h-2.9z"/>
<path d="M134.4 183.6h11v17h-11zM135.8 182.1h3v1.5h-3zM137.7 180.4h3.1v1.5h-3.1zM141.1 181.7h3.1v1.5h-3.1zM141.1 180.1h2.9v1.4h-2.9zM145.8 185.2h1.6v3h-1.6zM147.4 185.8h1.1v2h-1.1zM148.6 183.6h2.3v4.7h-2.3zM151 187.9h1.5v2.4h-1.5zM151 185.2h1.5v2.4h-1.5zM152.6 188.9h1.6v3.1h-1.6zM152.7 182.9h2v3.5h-2z"/>
<path d="M154.2 189.1h1.2v2h-1.2zM154.7 184.3h1.1v2h-1.1M168.3 197.2h2v-1.2h-2v3.2h1.1M169.4 199.9h-1.1v2h1.1M169.4 197.2v6.7h-2.1v-1.3h2.1M169.4 199h-2v1.1h.9M191.9 195.2h1.1v2h-1.1zM193.7 196h2.1v1.2h-2.1zM196.4 195.2h1v2h-1zM198.3 195.1h1.3v2h-1.3zM198.4 192.5h1.1v2h-1.1zM201 193.4h6.4v6.5h-6.4z"/>
<path d="M202.1 180.6h.3M202.1 181.5h.3M202.1 183.2h.3M202.1 180.2h.3M202.1 181.9h.3M202.1 182.7h.3M202.1 184h.3M202.1 184.4h.3M202.1 180.2v.4M202.1 181.5v.4M202.1 182.7v.5M202.1 184v.4"/>
<path d="M202.1 180.2l-.2 .1 .2 .3M202.1 181.5l-.2 .1 .2 .3M202.1 182.7l-.2 .2 .2 .3M202.1 184l-.2 .2 .2 .2M204.1 180.2v.4M204.1 181.5v.4M204.1 182.7v.5M204.1 184v.4M204.1 180.6h.4M204.1 181.5l.1 .1M204.1 181.5h.4M204.1 183.2h.4"/>
<path d="M204.1 180.2h.4M204.1 181.9h.4M204.1 182.7h.4M204.1 184l.1 .2M204.1 184h.4M204.1 180.2l.1 .1M204.1 182.7l.1 .2M204.1 184.4h.4M204.2 180.3v.2M204.2 181.6v.2M204.2 182.9v.1M204.2 184.2v.1"/>
<path d="M204.2 180.5h.1M204.2 181.6h.1M204.2 180.3h.1M204.2 183l-.1 .2M204.2 183h.1M204.2 181.8h.1M204.2 182.9h.1M204.2 180.5l-.1 .1M204.2 181.8l-.1 .1M204.2 184.2h.1M204.2 184.3l-.1 .1M204.2 184.3h.1"/>
<path d="M204.3 180.3v.2M204.3 181.6v.2M204.3 182.9v.1M204.3 184.2v.1M204.3 183l.2 .2M204.3 180.5l.2 .1M204.3 181.8l.2 .1M204.3 184.3l.2 .1M204.5 180.2v.4M204.5 181.5v.4M204.5 182.7v.5M204.5 184v.4"/>
<path d="M204.5 181.5l-.2 .1M204.5 182.7l-.2 .2M204.5 180.2l-.2 .1M204.5 184l-.2 .2M205.4 180.6h.3M205.4 181.5h.3M205.4 180.2v.4M205.4 181.5v.4M205.4 182.7v.5M205.4 184v.4M205.4 181.5l.1 .1M205.4 183.2h.3"/>
<path d="M205.4 180.2l.1 .1M205.4 180.2h.3M205.4 181.9h.3M205.4 182.7l.1 .2M205.4 182.7h.3M205.4 184h.3M205.4 184l.1 .2M205.4 184.4h.3M205.5 180.5l-.1 .1M205.5 180.5h.1M205.5 181.6h.1M205.5 180.3v.2"/>
<path d="M205.5 181.6v.2M205.5 182.9v.1M205.5 184.2v.1M205.5 180.3h.1M205.5 183h.1M205.5 181.8h.1M205.5 182.9h.1M205.5 181.8l-.1 .1M205.5 184.2h.1M205.5 183l-.1 .2M205.5 184.3h.1M205.5 184.3l-.1 .1"/>
<path d="M205.6 180.5l.1 .1M205.6 180.3v.2M205.6 181.6v.2M205.6 182.9v.1M205.6 184.2v.1M205.6 184.3l.1 .1M205.6 181.8l.1 .1M205.6 183l.1 .2M205.7 180.2v.4M205.7 181.5v.4M205.7 182.7v.5M205.7 184v.4"/>
<path d="M205.7 180.2l-.1 .1M205.7 181.5l-.1 .1M205.7 182.7l-.1 .2M205.7 184l-.1 .2M207.4 180.6h.3M207.4 181.5h.3M207.4 183.2h.3M207.4 180.2h.3M207.4 181.9h.3M207.4 182.7h.3M207.4 184h.3M207.4 184.4h.3"/>
<path d="M207.7 180.2v.4M207.7 181.5v.4M207.7 182.7v.5M207.7 184v.4M207.7 180.2l.3 .1-.3 .3M207.7 181.5l.3 .1-.3 .3M207.7 182.7l.3 .2-.3 .3M207.7 184l.3 .2-.3 .2M105.2 201.8h4.6v2.2h-4.6zM105.2 204.2h4.6v2.3h-4.6zM105.2 206.7h4.6v2.3h-4.6zM153.5 204h40.5v6.5h-40.5z"/>
<path d="M168.3 201.7h-.9v.9M169.4 202.8h.1"/>
<circle cx="98.9" cy="70.9" r="1.59"/>
<circle cx="104.7" cy="71.4" r="1.07"/>
<circle cx="128.8" cy="71.1" r="2.54"/>
<circle cx="193" cy="76.3" r="2.55"/>
<circle cx="200.7" cy="71.9" r="1.06"/>
<circle cx="208" cy="70.9" r="1.59"/>
<circle cx="99.6" cy="93.4" r="2.54"/>
<circle cx="125.9" cy="91" r="2.54"/>
<circle cx="132.1" cy="91.3" r="2.53"/>
<circle cx="134.9" cy="80.8" r="4.1"/>
<circle cx="157.8" cy="81.2" r="2.54"/>
<circle cx="180.9" cy="98" r="2.55"/>
<circle cx="181.2" cy="92.8" r="2.54"/>
<circle cx="185.9" cy="80.8" r="4.1"/>
<circle cx="200.4" cy="96.6" r=".55"/>
<circle cx="200.4" cy="99.1" r=".55"/>
<circle cx="200.4" cy="91.6" r=".54"/>
<circle cx="200.4" cy="89.1" r=".54"/>
<circle cx="200.4" cy="94.1" r=".54"/>
<circle cx="203.4" cy="96.6" r=".55"/>
<circle cx="203.4" cy="99.1" r=".55"/>
<circle cx="203.4" cy="91.6" r=".54"/>
<circle cx="203.4" cy="89.1" r=".54"/>
<circle cx="203.4" cy="94.1" r=".54"/>
<circle cx="128" cy="116.4" r="2.55"/>
<circle cx="174.5" cy="115.7" r="2.54"/>
<circle cx="177.6" cy="115.8" r="2.55"/>
<circle cx="181.3" cy="104.3" r="2.54"/>
<circle cx="185" cy="110.7" r="2.54"/>
<circle cx="193.1" cy="115.8" r="2.54"/>
<circle cx="200.4" cy="101.6" r=".55"/>
<circle cx="200.4" cy="116.6" r=".55"/>
<circle cx="200.4" cy="119.1" r=".55"/>
<circle cx="200.4" cy="114.1" r=".55"/>
<circle cx="200.4" cy="104.1" r=".54"/>
<circle cx="200.4" cy="106.6" r=".54"/>
<circle cx="200.4" cy="109.1" r=".54"/>
<circle cx="200.4" cy="111.6" r=".54"/>
<circle cx="203.4" cy="101.6" r=".55"/>
<circle cx="203.4" cy="116.6" r=".55"/>
<circle cx="203.4" cy="119.1" r=".55"/>
<circle cx="203.4" cy="114.1" r=".55"/>
<circle cx="203.4" cy="104.1" r=".54"/>
<circle cx="203.4" cy="106.6" r=".54"/>
<circle cx="203.4" cy="109.1" r=".54"/>
<circle cx="203.4" cy="111.6" r=".54"/>
<circle cx="105.4" cy="139.7" r="1.15"/>
<circle cx="105.4" cy="126.6" r="1.15"/>
<circle cx="107.4" cy="134.2" r=".36"/>
<circle cx="107.4" cy="136.7" r=".35"/>
<circle cx="107.4" cy="132.2" r=".35"/>
<circle cx="107.4" cy="129.7" r=".35"/>
<circle cx="108.9" cy="131.2" r=".36"/>
<circle cx="108.9" cy="137.2" r=".36"/>
<circle cx="108.9" cy="129.2" r=".35"/>
<circle cx="108.9" cy="135.2" r=".35"/>
<circle cx="108.9" cy="133.2" r=".35"/>
<circle cx="110.6" cy="134.2" r=".36"/>
<circle cx="110.6" cy="136.7" r=".35"/>
<circle cx="110.6" cy="132.2" r=".35"/>
<circle cx="110.6" cy="129.7" r=".35"/>
<circle cx="111.1" cy="139.7" r="1.15"/>
<circle cx="111.1" cy="126.6" r="1.15"/>
<circle cx="112.1" cy="137.2" r=".36"/>
<circle cx="112.1" cy="131.2" r=".36"/>
<circle cx="112.1" cy="135.2" r=".35"/>
<circle cx="112.1" cy="129.2" r=".35"/>
<circle cx="112.1" cy="133.2" r=".35"/>
<circle cx="127.7" cy="121.1" r="2.54"/>
<circle cx="164.7" cy="129.6" r="2.54"/>
<circle cx="171.9" cy="127.5" r="2.54"/>
<circle cx="174.7" cy="127.5" r="2.54"/>
<circle cx="187.3" cy="120.8" r="2.54"/>
<circle cx="192.1" cy="128.2" r="2.55"/>
<circle cx="195.5" cy="123.7" r="2.54"/>
<circle cx="197.5" cy="128.2" r="2.54"/>
<circle cx="197.7" cy="134.6" r=".6"/>
<circle cx="197.7" cy="138.1" r=".59"/>
<circle cx="204.9" cy="124.6" r="1.6"/>
<circle cx="134.9" cy="155.8" r="4.1"/>
<circle cx="160.6" cy="155.7" r="2.55"/>
<circle cx="165.1" cy="144.9" r="2.54"/>
<circle cx="165.1" cy="149.4" r="2.54"/>
<circle cx="165.1" cy="155.7" r="2.54"/>
<circle cx="169.5" cy="155.7" r="2.54"/>
<circle cx="173.9" cy="142.2" r="2.54"/>
<circle cx="175.2" cy="155.7" r="2.55"/>
<circle cx="179.8" cy="153.3" r="2.54"/>
<circle cx="184.5" cy="150.7" r="2.54"/>
<circle cx="186.8" cy="148" r="2.54"/>
<circle cx="191.2" cy="159.9" r="2.54"/>
<circle cx="191.5" cy="152.6" r="2.54"/>
<circle cx="196.8" cy="143.8" r="2.54"/>
<circle cx="203.8" cy="156" r=".51"/>
<circle cx="203.8" cy="150.9" r=".51"/>
<circle cx="203.8" cy="153.4" r=".51"/>
<circle cx="203.8" cy="148.4" r=".51"/>
<circle cx="204.9" cy="143.2" r=".99"/>
<circle cx="204.9" cy="146.7" r="1"/>
<circle cx="206.3" cy="145.8" r=".51"/>
<circle cx="206.3" cy="156" r=".51"/>
<circle cx="206.3" cy="153.4" r=".51"/>
<circle cx="206.3" cy="150.9" r=".51"/>
<circle cx="206.3" cy="148.4" r=".51"/>
<circle cx="108.5" cy="171.2" r=".31"/>
<circle cx="108.5" cy="178.8" r=".31"/>
<circle cx="130.5" cy="174.5" r="2.54"/>
<circle cx="143.1" cy="173.8" r="2.54"/>
<circle cx="143.2" cy="168.2" r="2.54"/>
<circle cx="149.2" cy="179.8" r="2.54"/>
<circle cx="149.2" cy="174.7" r="2.54"/>
<circle cx="153.9" cy="179.2" r="2.54"/>
<circle cx="160.6" cy="161.1" r="2.55"/>
<circle cx="165.4" cy="161.2" r="2.53"/>
<circle cx="169.5" cy="161.1" r="2.54"/>
<circle cx="175.2" cy="161.1" r="2.55"/>
<circle cx="182.7" cy="163.3" r="2.54"/>
<circle cx="189.3" cy="163.3" r="2.54"/>
<circle cx="190" cy="176.6" r="2.54"/>
<circle cx="198" cy="169.6" r="2.54"/>
<circle cx="116.1" cy="198.3" r="2.54"/>
<circle cx="190.6" cy="181.3" r="2.54"/>
<circle cx="192.8" cy="184.7" r="2.54"/>
<circle cx="194.3" cy="180.5" r="2.54"/>
<circle cx="194.8" cy="187.5" r="2.54"/>
<circle cx="196.1" cy="184.5" r="2.55"/>
<circle cx="197.6" cy="180.6" r="2.54"/>
<circle cx="197.8" cy="186.7" r="2.55"/>
<circle cx="98.9" cy="207.9" r="1.6"/>
<circle cx="100.1" cy="201.5" r="1.05"/>
<circle cx="116.2" cy="202.7" r="2.54"/>
<circle cx="207.9" cy="207.9" r="1.6"/>
</g>
<g font-size="8.1">
<text x="51.7" y="9.3">4</text>
<text x="159.7" y="9.3">3</text>
<text x="267.6" y="9.3">2</text>
<text x="375.6" y="9.3">1</text>
<text x="4" y="72.8">B</text>
<text x="423.1" y="72.8">B</text>
<text x="3.3" y="212.5">A</text>
<text x="422.4" y="212.5">A</text>
<text x="51.7" y="276">4</text>
<text x="159.7" y="276">3</text>
<text x="267.6" y="276">2</text>
<text x="375.6" y="276">1</text>
</g>
<text font-size="5.6" x="366" y="244.2">Carrier Board</text>
<g font-size="4.2">
<text x="93.1" y="27.5">BOARD TO BOARD CONNECTOR - BOTTOM</text>
<text x="93.1" y="31.7">[FX23-20P-0.5SV15]</text>
<text x="22.3" y="54.7">HDMI CONNECTOR - TOP</text>
<text x="22.3" y="58.9">[MX50B19NQ1]</text>
<text x="324.2" y="104.8">MX23A26NF1 - BOTTOM</text>
<text x="324.2" y="109">[POSITION UPDATED, DOESNT ALIGN TO OLD HOLES]</text>
<text x="252.3" y="118.4">PANEL MOUNT</text>
<text x="252.3" y="114.2">ALL CONNECTORS</text>
<text x="252.3" y="122.5">SURFACES MUST ALIGN</text>
<text x="268.2" y="154.7">12 V CONNECTOR - BOTTOM</text>
<text x="268.2" y="158.9">[MX44002NF1]</text>
<text x="268.3" y="187.3">SMD CONNECTOR - TOP</text>
<text x="268.3" y="191.5">[ESHF-118-01-L-D-SM-TR]</text>
</g>
<g font-size="4.2" fill="#808080">
<text x="177.6" y="38">7.45 [BOARD EDGE TO CONNECTOR CENTER]</text>
<text x="106.2" y="58">3.00</text>
<text x="76.1" y="60.5">3.00</text>
<text x="220.1" y="60.5">37.65 [BOARD EDGE TO CONNECTOR CENTER]</text>
<text x="250.4" y="82.9">32.50 [BOARD EDGE TO CONNECTOR CENTER]</text>
<text x="251.6" y="131.6">44.50 [CONNECTOR CENTER TO CONNECTOR CENTER]</text>
<text x="41.8" y="138">143.00</text>
<text x="54.5" y="149.8">137.00</text>
<text x="151.1" y="225.7">109.00</text>
<text x="138.5" y="234.6">115.00</text>
</g>
<g font-size="3.5">
<text x="311.2" y="240.4">G. FEAL</text>
<text x="330.7" y="240.4">5/19/2021</text>
</g>
<g font-size="2.2">
<text x="262.2" y="230.9">DIMENSIONS ARE IN MM</text>
<text x="262.2" y="233.5">TOLERANCES:</text>
<text x="262.2" y="236.2">+/- 0.1MM UNLESS</text>
<text x="262.2" y="238.8">OTHERWISE SPECIFIED</text>
<text x="311.2" y="235.7">DRAWN</text>
<text x="330.6" y="235.7">DATE</text>
<text x="262.2" y="241.5">DO NOT SCALE DRAWING.</text>
<text x="262.2" y="246.8">PROPERTY OF TARFORM MOTORCYCLES,</text>
<text x="262.2" y="249.4">PROPRIETARY AND CONFIDENTIAL.</text>
<text x="311.2" y="249.8">APPD</text>
<text x="330.6" y="249.8">DATE</text>
<text x="262.2" y="252.1">DO NOT COPY OR DISTRIBUTE</text>
<text x="262.2" y="254.7">WITHOUT WRITTEN PERMISSION.</text>
<text x="384.8" y="259.4">DWG. NO.</text>
</g>
<g font-size="2">
<text x="276.1" y="259.1">MATERIAL</text>
<text x="311.4" y="259.3">FINISH</text>
<text x="350" y="259.3">QTY</text>
</g>
</svg>
